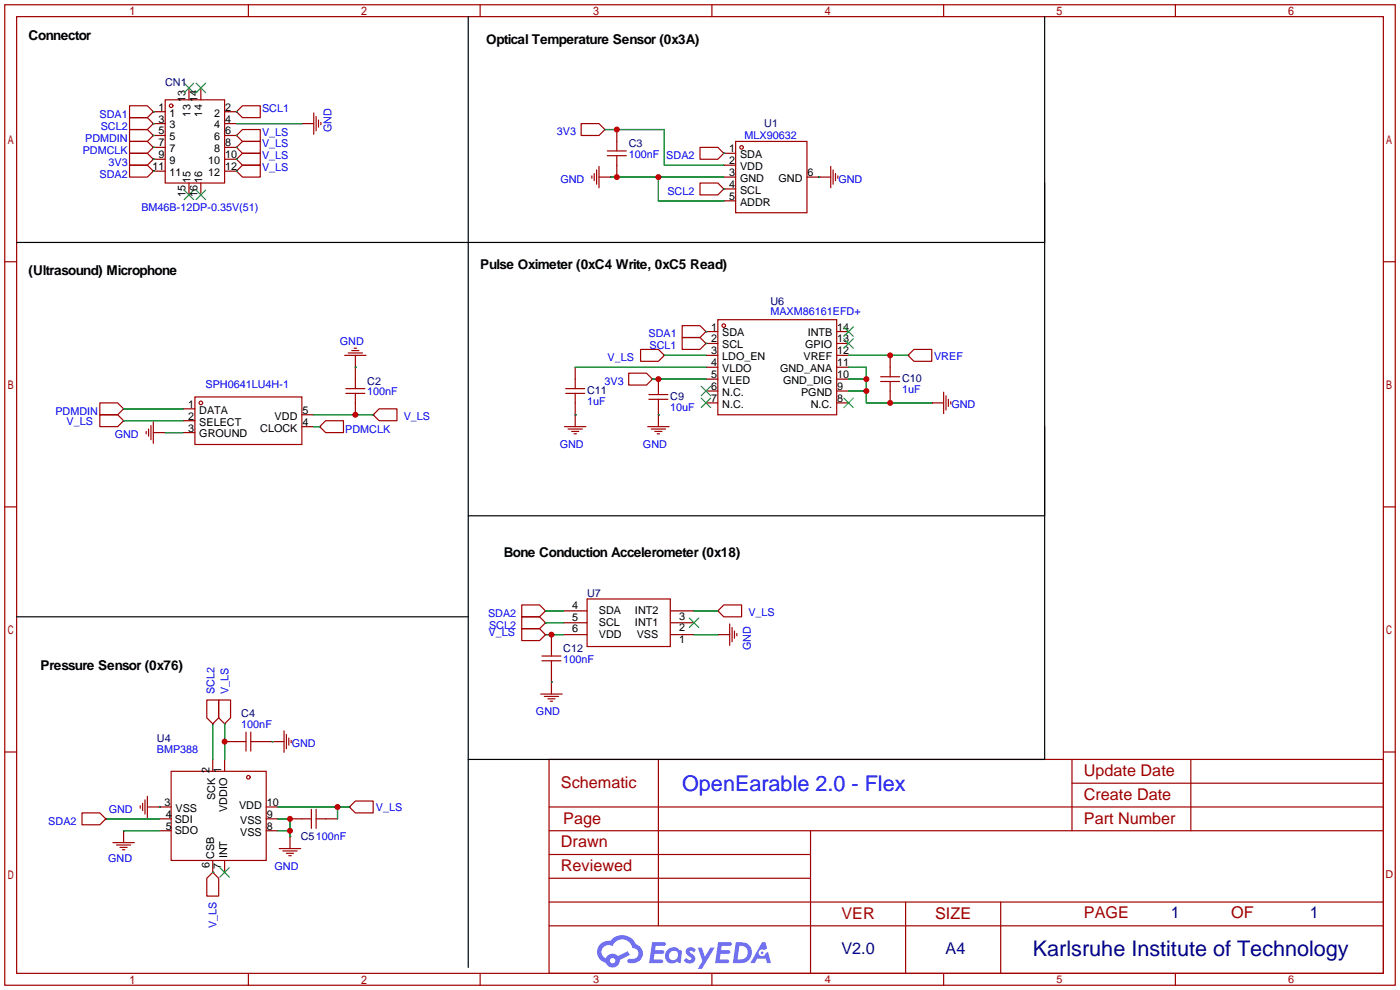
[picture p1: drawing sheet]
<svg xmlns="http://www.w3.org/2000/svg" width="299mm" height="212mm" viewBox="0 0 299 212" stroke-linecap="round" stroke-linejoin="round" font-family="sans-serif">
<g fill="none" stroke="#a10000" stroke-width=".25">
<path d="M1 1h297.2v209.6h-297.2zM3.6 3.6h292.1v204.4h-292.1zM53.1 1v2.6M102.6 1v2.6M152.1 1v2.6M201.7 1v2.6M251.2 1v2.6M1 55.9h2.6M295.7 55.9h2.5M1 108.3h2.6M295.7 108.3h2.5M1 160.7h2.6"/>
<path d="M117.3 162.3h178.4v45.7h-178.4zM117.3 177.5h178.4M117.3 172.5h178.4M140.7 162.3v35.6M173.2 177.5v30.5M229.1 162.3v15.2M229.1 167.4h66.6M254.5 162.3v15.2M295.7 160.7h2.5M117.3 182.6h55.9M117.3 197.9h178.4M117.3 192.8h178.4"/>
<path d="M117.3 187.7h55.9M193.5 192.8v15.2M213.9 192.8v15.2M53.1 208v2.6M102.6 208v2.6M152.1 208v2.6M201.7 208v2.6M251.2 208v2.6"/>
</g>
<g fill="#5487ff">
<path d="M146.9 202.7a1.3 1.3 0 0 1 1.8 .3l-.4 .6a.54 .54 0 0 0-.9-.2l.1 .2a1.34 1.34 0 0 1 1 1.8 1.47 1.47 0 0 1-2.4-.1l.5-.6 .8 .5a.31 .31 0 0 0 .4-.3 .31 .31 0 0 0-.3-.4 1.12 1.12 0 0 1-.6-1.8z"/>
<path d="M149.1 202.5h.9l.6 2 1.2-2h.9l-2.7 4.6h-.9l1-1.7z"/>
<path d="M139.4 201.4h1.6a1.31 1.31 0 0 1 1.2 .2 .4 .4 0 0 1-.3 .5l-1.8 .1-.1 .9h1.6a.4 .4 0 0 1 .4 .4 .4 .4 0 0 1-.4 .4h-1.7l-.2 1.2h1.4a.46 .46 0 0 1 .5 0 .46 .46 0 0 1 .1 .5l-.3 .2h-2.7z"/>
<path d="M153.5 201.4h1.6a1.32 1.32 0 0 1 1.2 .2 .39 .39 0 0 1-.3 .5l-1.8 .1-.1 .9h1.7a.4 .4 0 0 1 .3 .4 .4 .4 0 0 1-.4 .4h-1.7l-.2 1.2h1.4a.46 .46 0 0 1 .5 0 .46 .46 0 0 1 .1 .5l-.3 .2h-2.7z"/>
<path d="M162.9 201.4h.7l.4 1.3-.7 .4a.75 .75 0 0 0-1.1 .3 .75 .75 0 0 0 .5 1 .75 .75 0 0 0 .9-.7l.5-.2 .7 2.3h-.9l-.2-.9h-1.9l-.5 .9h-.9z"/>
<path d="M157.3 201.4l-.7 4.4h1.5a2.27 2.27 0 0 0 2.6-2.2 2.27 2.27 0 0 0-2.7-2.2zM158 202.1a1.5 1.5 0 0 1 1.8 1.6 1.5 1.5 0 0 1-1.9 1.4h-.3z"/>
<path d="M142.7 203a1.6 1.6 0 0 0-.3 2.3 1.6 1.6 0 0 0 2.3 .2l.8 .3 .3-2.4-.2-.3-.4-.1a1.58 1.58 0 0 0-2.5 0zM143.3 203.5a.98 .98 0 0 1 1.6 .4 .98 .98 0 0 1-1.1 1.3 .94 .94 0 0 1-.8-.7 .94 .94 0 0 1 .3-1z"/>
<path d="M128.3 201.8a2.37 2.37 0 0 0 1.2 4 1.54 1.54 0 0 0 1.7 1 1.54 1.54 0 0 0 1.3-1.6l2.1-1.1-.5-.8-2 1a1.57 1.57 0 0 0-2.6 .5 1.5 1.5 0 0 1-.8-2.1 1.5 1.5 0 0 1 2.2-.5 2.23 2.23 0 0 1 2.3-1.4 2.23 2.23 0 0 1 2 1.8 1.16 1.16 0 0 1 1.2 1.1 1.16 1.16 0 0 1-1.1 1.2h-.6a.47 .47 0 0 0-.6 .4 .47 .47 0 0 0 .4 .5 2.17 2.17 0 0 0 2.5-.9 2.17 2.17 0 0 0-.3-2.7l-.8-.4a3.2 3.2 0 0 0-5.5-.7l-1.1 .1zM130.4 205.3a.58 .58 0 0 1 1.1 0 .58 .58 0 0 1-1.1 0z"/>
<circle cx="162.9" cy="203.6" r=".28"/>
</g>
<g fill="none" stroke="#a10000" stroke-width=".25">
<path d="M27.7 32.8h3.8l1.3 1.2-1.3 1.3h-3.8zM27.7 22.6h3.8l1.3 1.3-1.3 1.2h-3.8zM27.7 25.1h3.8l1.3 1.3-1.3 1.3h-3.8zM27.7 27.7h3.8l1.3 1.3-1.3 1.2h-3.8zM27.7 35.3h3.8l1.3 1.3-1.3 1.2h-3.8zM27.7 30.2h3.8l1.3 1.3-1.3 1.3h-3.8zM35.3 21.3h12.7v17.8h-12.7zM50.5 23.9l1.3-1.3h3.8v2.5h-3.8zM50.5 31.5l1.3-1.3h3.8v2.6h-3.8zM50.5 34l1.3-1.2h3.8v2.5h-3.8zM51.8 27.7h3.8v2.5h-3.8l-1.3-1.2zM51.8 35.3h3.8v2.5h-3.8l-1.3-1.2z"/>
<path d="M64.5 26.4h2.6M67.1 24.1v4.6M67.6 24.9v3M68.1 25.7v1.5M68.6 26.2v.5M124.2 26.4h3.8l1.3 1.3-1.3 1.3h-3.8zM126.5 37.6v.5M127 37.1v1.5M127.5 36.3v3.1M128 37.8h2.6M128 35.6v4.5M129.8 33.3h4.1"/>
<path d="M129.8 32.3h4.1M131.8 30.2v2.1M131.8 33.3v2M149.6 31.5h3.8l1.3 1.3-1.3 1.2h-3.8zM149.6 39.1h3.8l1.3 1.3-1.3 1.3h-3.8zM157.2 30.2h15.3v15.3h-15.3zM175 37.8h2.5M177.5 35.6v4.5M178.1 36.3v3.1M178.6 37.1v1.5M179.1 37.6v.5M73.7 75.9h4.5"/>
<path d="M74.4 75.4h3.1M75.2 74.9h1.5M75.7 74.4h.5M75.9 75.9v2.6M134.4 79.8h3.8l1.2 1.2-1.2 1.3h-3.8zM136.9 74.7h3.8l1.3 1.2-1.3 1.3h-3.8zM145.8 69.6h3.8l1.3 1.3-1.3 1.2h-3.8zM145.8 72.1h3.8l1.3 1.3-1.3 1.3h-3.8zM153.4 68.3h25.4v20.3h-25.4zM190.2 78.5v2M194.1 75.9l1.2-1.2h3.8v2.5h-3.8zM21.3 86.1h3.8l1.3 1.3-1.3 1.2h-3.8z"/>
<path d="M21.3 88.6h3.8l1.3 1.3-1.3 1.3h-3.8zM31.2 92.2v.5M31.7 91.7v1.5M32.3 90.9v3.1M32.8 92.5h2.5M32.8 90.2v4.5M41.7 84.8h22.8v10.2h-22.8zM69.6 89.9h3.8v2.6h-3.8l-1.3-1.3zM73.9 84.1h4.1M73.9 83.1h4.1M75.9 81v2.1M75.9 84.1v2"/>
<path d="M79.8 88.6l1.2-1.2h3.8v2.5h-3.8zM120.6 91.2h4.6M120.9 84.1h4.1M120.9 83.1h4.1M121.4 91.7h3.1M122.2 92.2h1.5M122.7 92.7h.5M122.9 81v2.1M122.9 84.1v2M122.9 88.6v2.6M138.4 91.2h4.6M138.7 84.3h4"/>
<path d="M138.7 85.3h4M139.2 91.7h3M140 92.2h1.5M140.5 92.7h.5M140.7 83.6v.7M140.7 85.3v.8M140.7 88.6v2.6M188.2 80.5h4.1M188.2 81.5h4.1M190.2 81.5v2.1M199.1 86.1h2.6M201.7 83.8v4.6"/>
<path d="M202.2 84.6v3M202.7 85.3v1.6M203.2 85.9v.5M111.5 129.3h3.8l1.3 1.3-1.3 1.2h-3.8zM111.5 131.8h3.8l1.3 1.3-1.3 1.3h-3.8zM111.5 134.4h3.8l1.3 1.2-1.3 1.3h-3.8zM117.9 138.2v2M125.5 128h17.8v10.2h-17.8zM153.4 130.6l1.3-1.3h3.8v2.5h-3.8zM153.4 135.6h2.6M156 133.4v4.5M156.5 134.1v3.1"/>
<path d="M157 134.9v1.5M157.5 135.4v.5M44.2 149.6h2.5v3.8l-1.2 1.3-1.3-1.3zM46.7 149.6h2.6v3.8l-1.3 1.3-1.3-1.3zM50.5 158.5h2.1M52.6 156.5v4M53.6 158.5h2M53.6 156.5v4M58.2 158.5h2.5M60.7 156.2v4.6M61.2 157v3M61.7 157.7v1.6"/>
<path d="M62.2 158.2v.6M115.6 148.3h4.5M115.8 141.2h4.1M115.8 140.2h4.1M116.3 148.8h3.1M117.1 149.4h1.5M117.6 149.9h.5M117.9 141.2v2.1M117.9 145.8v2.5M17.5 173.7h3.8l1.3 1.3-1.3 1.3h-3.8zM26.4 177.5v2.6M30 172.2v.5"/>
<path d="M30.5 171.7v1.5M31 170.9v3.1M31.5 172.5h2.5M31.5 170.2v4.6M36.6 164.8h20.3v19.1h-20.3zM62 178.8v2.6M64.5 175h2M66.5 173v4M67.6 173v4M67.6 175h2M75.9 171.2h3.9v2.5h-3.9l-1.2-1.2zM24.1 180.1h4.6"/>
<path d="M24.9 180.6h3M25.7 181.1h1.5M26.2 181.6h.5M44.2 187.7l1.3-1.3 1.2 1.3v3.8h-2.5zM59.7 181.4h4.6M60.5 181.9h3M61.2 182.4h1.5M61.7 182.9h.5"/>
<circle cx="36.6" cy="22.6" r=".38"/>
<circle cx="158.5" cy="31.5" r=".38"/>
<circle cx="154.7" cy="69.6" r=".38"/>
<circle cx="42.9" cy="86.1" r=".38"/>
<circle cx="53.1" cy="166.1" r=".38"/>
</g>
<g fill="none" stroke="#870000" stroke-width=".25">
<path d="M40.4 18.8v2.5M42.9 18.8v2.5M32.8 34h.1M32.8 23.9h.1M32.8 26.4h.1M32.8 29h.1M32.8 36.6h.1M32.8 31.5h.1M32.8 23.9h2.5M32.8 36.6h2.5M32.8 26.4h2.5M32.8 34h2.5"/>
<path d="M32.8 29h2.5M32.8 31.5h2.5M40.4 39.1v2.6M42.9 39.1v2.6M48 23.9h2.5M48 36.6h2.5M48 26.4h2.5M48 34h2.5M48 29h2.5M48 31.5h2.5M50.5 29h.1M50.5 23.9h.1"/>
<path d="M50.5 31.5h.1M50.5 34h.1M50.5 36.6h.1M64.5 26.4h.1M129.3 27.7h.1M130.6 37.8h.1M131.8 27.7v2.5M131.8 35.3v2.5M154.7 32.8h.1M154.7 32.8h2.5M154.7 35.3h2.5M154.7 37.8h2.5"/>
<path d="M172.5 37.8h2.5M175 37.8h.1M154.7 40.4h.1M154.7 40.4h2.5M154.7 42.9h2.5M75.9 78.5h.1M75.9 78.5v2.5M122.9 78.5v2.5M142 75.9h.1M150.9 70.9h.1M150.9 73.4h.1M150.9 70.9h2.5"/>
<path d="M150.9 73.4h2.5M150.9 75.9h2.5M150.9 78.5h2.5M178.8 70.9h2.6M178.8 73.4h2.6M178.8 75.9h2.6M178.8 78.5h2.6M190.2 75.9v2.6M194.1 75.9h.1M26.4 87.4h.1M26.4 89.9h.1M35.3 92.5h.1"/>
<path d="M39.1 87.4h2.6M39.1 89.9h2.6M39.1 92.5h2.6M64.5 91.2h2.6M64.5 88.6h2.6M68.3 91.2h.1M75.9 86.1v2.5M79.8 88.6h.1M122.9 88.6h.1M122.9 86.1v2.5M139.4 81h.1M140.7 88.6h.1"/>
<path d="M140.7 81v2.6M140.7 86.1v2.5M150.9 81h2.5M150.9 83.6h2.5M150.9 86.1h2.5M178.8 81h2.6M178.8 83.6h2.6M178.8 86.1h2.6M190.2 83.6v2.5M199.1 86.1h.1M116.6 130.6h.1M116.6 133.1h.1"/>
<path d="M116.6 135.6h.1M117.9 135.6v2.6M120.4 135.6h5.1M120.4 133.1h5.1M120.4 130.6h5.1M143.3 135.6h5M143.3 133.1h5M143.3 130.6h5M153.4 135.6h.1M153.4 130.6h.1M45.5 154.7h.1M48 154.7h.1"/>
<path d="M48 158.5h2.5M55.6 158.5h2.6M58.2 158.5h.1M117.9 145.8h.1M117.9 143.3v2.5M22.6 175h.1M26.4 177.5h.1M34 172.5h.1M34 172.5h2.6M34 175h2.6M34 177.5h2.6M45.5 162.3v2.5"/>
<path d="M48 162.3v2.5M56.9 172.5h2.5M56.9 175h2.5M56.9 177.5h2.5M62 178.8h.1M62 175h2.5M69.6 175h2.5M74.7 172.5h.1M45.5 186.4h.1M45.5 183.9v2.5M48 183.9v2.5"/>
</g>
<g fill="none" stroke="#3c3" stroke-width=".25">
<path d="M39.4 17.8l2 2M41.4 17.8l-2 2M41.9 17.8l2 2M43.9 17.8l-2 2M39.4 40.6l2 2.1M41.4 40.6l-2 2.1M41.9 40.6l2 2.1M43.9 40.6l-2 2.1M180.3 72.4l2.1 2M180.3 69.8l2.1 2.1M182.4 72.4l-2.1 2M182.4 69.8l-2.1 2.1"/>
<path d="M149.9 82.5l2 2.1M149.9 85.1l2 2M151.9 82.5l-2 2.1M151.9 85.1l-2 2M180.3 85.1l2.1 2M182.4 85.1l-2.1 2M147.3 132.1l2.1 2M149.4 132.1l-2.1 2M47 185.4l2 2.1M49 185.4l-2 2.1"/>
</g>
<path d="M100.1 3.6v203.2M223.3 3.6v48.2h-219.7M223.3 39.1v71.1h-123.2M223.3 91.2v71.1h-123.2M3.6 131.8h96.5" fill="none" stroke="#000" stroke-width=".25"/>
<g fill="none" stroke="#008700" stroke-width=".25">
<path d="M32.8 23.9h.1M32.8 26.4h.1M32.8 29h.1M32.8 31.5h.1M32.8 34h.1M32.8 36.6h.1M50.5 23.9h.1M50.5 29h.1M50.5 31.5h.1M50.5 34h.1M50.5 36.6h.1M50.5 26.4h14"/>
<path d="M129.3 27.7h12.7v7.6h12.7M130.6 37.8h24.1M140.7 37.8v5.1h14M154.7 32.8h.1M175 37.8h.1M154.7 40.4h.1M75.9 78.5h.1M122.9 78.5h28M142 75.9h8.9M150.9 70.9h.1M150.9 73.4h.1M181.4 78.5h3.8v7.6h13.9"/>
<path d="M181.4 75.9h12.7M26.4 89.9h12.7M26.4 87.4h12.7M35.3 92.5h3.8M67.1 88.6h12.7M67.1 91.2h1.2M122.9 88.6h.1M139.4 81h11.5M140.7 88.6h.1M181.4 81h3.8M181.4 83.6h3.8M116.6 130.6h3.8"/>
<path d="M116.6 133.1h3.8M116.6 135.6h3.8M148.3 130.6h5.1M148.3 135.6h5.1M45.5 154.7v7.6M48 154.7v7.6M58.2 158.5h.1M117.9 145.8h.1M22.6 175h11.4M26.4 177.5h7.6M34 172.5h.1M59.4 175h2.6v3.8"/>
<path d="M59.4 177.5h2.6M59.4 172.5h15.3M72.1 172.5v2.5M45.5 186.4h.1"/>
</g>
<g fill="#c00">
<circle cx="75.9" cy="88.6" r=".63"/>
<circle cx="131.8" cy="27.7" r=".63"/>
<circle cx="131.8" cy="37.8" r=".63"/>
<circle cx="140.7" cy="37.8" r=".63"/>
<circle cx="48" cy="158.5" r=".63"/>
<circle cx="62" cy="175" r=".63"/>
<circle cx="62" cy="177.5" r=".63"/>
<circle cx="72.1" cy="172.5" r=".63"/>
<circle cx="190.2" cy="75.9" r=".63"/>
<circle cx="190.2" cy="86.1" r=".63"/>
<circle cx="185.2" cy="81" r=".63"/>
<circle cx="185.2" cy="83.6" r=".63"/>
<circle cx="140.7" cy="81" r=".63"/>
<circle cx="117.9" cy="135.6" r=".63"/>
</g>
<text font-size="4.6" fill="#00f" x="145.8" y="169">OpenEarable 2.0 - Flex</text>
<text font-size="4.6" fill="#000080" x="220.8" y="204.3">Karlsruhe Institute of Technology</text>
<g font-size="3.5" fill="#a00000">
<text x="231.6" y="165.9">Update Date</text>
<text x="119.9" y="168.4">Schematic</text>
<text x="231.6" y="171">Create Date</text>
<text x="120.4" y="176">Page</text>
<text x="231.6" y="176">Part Number</text>
<text x="119.9" y="181.1">Drawn</text>
<text x="119.9" y="186.2">Reviewed</text>
<text x="179.8" y="196.4">VER</text>
<text x="199.9" y="196.4">SIZE</text>
<text x="231.6" y="196.1">PAGE</text>
<text x="263.1" y="196.1">OF</text>
</g>
<g font-size="3.5" fill="#000080">
<text x="250.2" y="196.1">1</text>
<text x="280" y="196.1">1</text>
<text x="179.8" y="204">V2.0</text>
<text x="202.1" y="204">A4</text>
</g>
<g font-size="2.9">
<text x="6.1" y="8.5">Connector</text>
<text x="103.9" y="9.3">Optical Temperature Sensor (0x3A)</text>
<text x="6.1" y="58.9">(Ultrasound) Microphone</text>
<text x="102.6" y="57.6">Pulse Oximeter (0xC4 Write, 0xC5 Read)</text>
<text x="107.7" y="119">Bone Conduction Accelerometer (0x18)</text>
<text x="8.6" y="143.1">Pressure Sensor (0x76)</text>
</g>
<g font-size="2.3">
<text x="33.9" y="23.6">1</text>
<text x="39.7" y="21.8" transform="rotate(-90 39.7 21.8)">13</text>
<text x="42.2" y="21.8" transform="rotate(-90 42.2 21.8)">14</text>
<text x="48.1" y="23.6">2</text>
<text x="33.9" y="26.2">3</text>
<text x="33.9" y="28.7">5</text>
<text x="36.2" y="24.9">1</text>
<text x="36.2" y="27.5">3</text>
<text x="36.2" y="30">5</text>
<text x="40.7" y="24.9" transform="rotate(-90 40.7 24.9)">13</text>
<text x="43.2" y="24.9" transform="rotate(-90 43.2 24.9)">14</text>
<text x="45.8" y="30">6</text>
<text x="45.8" y="27.5">4</text>
<text x="45.8" y="24.9">2</text>
<text x="48.1" y="28.7">6</text>
<text x="48.1" y="26.2">4</text>
<text x="33.9" y="31.3">7</text>
<text x="33.9" y="33.8">9</text>
<text x="36.2" y="32.5">7</text>
<text x="36.2" y="35.1">9</text>
<text x="44.5" y="35.1">10</text>
<text x="45.8" y="32.5">8</text>
<text x="48.1" y="33.8">10</text>
<text x="48.1" y="31.3">8</text>
<text x="155.8" y="32.5">1</text>
<text x="155.8" y="35.1">2</text>
<text x="158.2" y="33.8">SDA</text>
<text x="32.6" y="36.3">11</text>
<text x="36.2" y="37.6">11</text>
<text x="40.7" y="39.1" transform="rotate(-90 40.7 39.1)">15</text>
<text x="43.2" y="39.1" transform="rotate(-90 43.2 39.1)">16</text>
<text x="44.5" y="37.6">12</text>
<text x="48.1" y="36.3">12</text>
<text x="155.8" y="37.6">3</text>
<text x="155.8" y="40.2">4</text>
<text x="158.2" y="36.3">VDD</text>
<text x="158.2" y="38.9">GND</text>
<text x="158.2" y="41.4">SCL</text>
<text x="166.4" y="38.9">GND</text>
<text x="172.6" y="37.6">6</text>
<text x="39.7" y="42.2" transform="rotate(-90 39.7 42.2)">15</text>
<text x="42.2" y="42.2" transform="rotate(-90 42.2 42.2)">16</text>
<text x="155.8" y="42.7">5</text>
<text x="158.2" y="44">ADDR</text>
<text x="152" y="70.6">1</text>
<text x="154.4" y="71.9">SDA</text>
<text x="172.6" y="71.9">INTB</text>
<text x="178.9" y="70.6">14</text>
<text x="152" y="73.2">2</text>
<text x="152" y="75.7">3</text>
<text x="154.4" y="74.4">SCL</text>
<text x="154.4" y="77">LDO_EN</text>
<text x="171.7" y="77">VREF</text>
<text x="172.1" y="74.4">GPIO</text>
<text x="178.9" y="75.7">12</text>
<text x="178.9" y="73.2">13</text>
<text x="152" y="78.3">4</text>
<text x="152" y="80.8">5</text>
<text x="152" y="83.3">6</text>
<text x="154.4" y="79.5">VLDO</text>
<text x="154.4" y="82.1">VLED</text>
<text x="166.7" y="79.5">GND_ANA</text>
<text x="167.4" y="82.1">GND_DIG</text>
<text x="178.9" y="83.3">9</text>
<text x="178.9" y="80.8">10</text>
<text x="178.9" y="78.3">11</text>
<text x="40.2" y="87.1">1</text>
<text x="40.2" y="89.7">2</text>
<text x="42.6" y="88.4">DATA</text>
<text x="58.7" y="89.7">VDD</text>
<text x="64.6" y="88.4">5</text>
<text x="152" y="85.9">7</text>
<text x="154.4" y="84.6">N.C.</text>
<text x="154.4" y="87.1">N.C.</text>
<text x="171.2" y="84.6">PGND</text>
<text x="173.3" y="87.1">N.C.</text>
<text x="178.9" y="85.9">8</text>
<text x="40.2" y="92.2">3</text>
<text x="42.6" y="91">SELECT</text>
<text x="42.6" y="93.5">GROUND</text>
<text x="55.6" y="92.2">CLOCK</text>
<text x="64.6" y="91">4</text>
<text x="122.3" y="130.1">4</text>
<text x="128" y="131.2">SDA</text>
<text x="135.7" y="131.2">INT2</text>
<text x="122.3" y="132.6">5</text>
<text x="122.3" y="135.2">6</text>
<text x="128" y="133.8">SCL</text>
<text x="128" y="136.3">VDD</text>
<text x="135.7" y="133.8">INT1</text>
<text x="136.1" y="136.3">VSS</text>
<text x="145.2" y="137.5">1</text>
<text x="145.2" y="134.9">2</text>
<text x="145.2" y="132.4">3</text>
<text x="44.7" y="165.2" transform="rotate(-90 44.7 165.2)">2</text>
<text x="47.3" y="165.2" transform="rotate(-90 47.3 165.2)">1</text>
<text x="35.2" y="172.2">3</text>
<text x="37.5" y="173.5">VSS</text>
<text x="46" y="171" transform="rotate(-90 46 171)">SCK</text>
<text x="48.6" y="173.6" transform="rotate(-90 48.6 173.6)">VDDIO</text>
<text x="51.1" y="173">VDD</text>
<text x="57" y="172.2">10</text>
<text x="35.4" y="174.8">4</text>
<text x="35.4" y="177.3">5</text>
<text x="37.3" y="175.8">SDI</text>
<text x="37.3" y="178.3">SDO</text>
<text x="51.3" y="178.6">VSS</text>
<text x="51.3" y="176">VSS</text>
<text x="57" y="177.3">8</text>
<text x="57" y="174.8">9</text>
<text x="44.7" y="185.5" transform="rotate(-90 44.7 185.5)">6</text>
<text x="45.8" y="183.6" transform="rotate(-90 45.8 183.6)">CSB</text>
<text x="47.3" y="185.8" transform="rotate(-90 47.3 185.8)">7</text>
<text x="48.6" y="183.4" transform="rotate(-90 48.6 183.4)">INT</text>
</g>
<g font-size="2.3" fill="#000080">
<text x="35.3" y="18.3">CN1</text>
<text x="163.3" y="27.1">U1</text>
<text x="134.4" y="31.4">C3</text>
<text x="164.6" y="65.1">U6</text>
<text x="78.5" y="82.2">C2</text>
<text x="192.8" y="81.7">C10</text>
<text x="125.5" y="84.3">C11</text>
<text x="143.3" y="85.5">C9</text>
<text x="125.5" y="127.6">U7</text>
<text x="120.4" y="139.3">C12</text>
<text x="51.6" y="153.3">C4</text>
<text x="33.5" y="158.6">U4</text>
<text x="64.3" y="179.5">C5100nF</text>
</g>
<g font-size="2.3" fill="#00f">
<text x="56" y="23.9">SCL1</text>
<text x="21.3" y="25.2">SDA1</text>
<text x="21.5" y="27.8">SCL2</text>
<text x="56" y="29">V_LS</text>
<text x="70.9" y="28.2" transform="rotate(-90 70.9 28.2)">GND</text>
<text x="119" y="28.9">3V3</text>
<text x="159.1" y="29.7">MLX90632</text>
<text x="17.7" y="32.9">PDMCLK</text>
<text x="18.2" y="30.3">PDMDIN</text>
<text x="23.2" y="35.4">3V3</text>
<text x="56" y="31.5">V_LS</text>
<text x="56" y="34.1">V_LS</text>
<text x="134.4" y="33.7">100nF</text>
<text x="142.4" y="34">SDA2</text>
<text x="21.3" y="37.9">SDA2</text>
<text x="56" y="36.6">V_LS</text>
<text x="119.8" y="39.1">GND</text>
<text x="142.6" y="41.6">SCL2</text>
<text x="179.2" y="39.1">GND</text>
<text x="30.2" y="45">BM46B-12DP-0.35V(51)</text>
<text x="164.6" y="67.4">MAXM86161EFD+</text>
<text x="72.6" y="73.7">GND</text>
<text x="129.9" y="77.2">V_LS</text>
<text x="138.6" y="72.1">SDA1</text>
<text x="138.8" y="74.6">SCL1</text>
<text x="199.6" y="76.9">VREF</text>
<text x="43.9" y="83">SPH0641LU4H-1</text>
<text x="129.2" y="82.3">3V3</text>
<text x="11.8" y="88.7">PDMDIN</text>
<text x="78.5" y="84.5">100nF</text>
<text x="86.3" y="89.7">V_LS</text>
<text x="125.5" y="86.6">1uF</text>
<text x="143.3" y="87.8">10uF</text>
<text x="192.8" y="84">1uF</text>
<text x="203.3" y="87.3">GND</text>
<text x="14.2" y="90.9">V_LS</text>
<text x="24.5" y="93.6">GND</text>
<text x="73.8" y="92.6">PDMCLK</text>
<text x="119.6" y="95.7">GND</text>
<text x="137.4" y="95.7">GND</text>
<text x="104.3" y="131.8">SDA2</text>
<text x="160" y="131.6">V_LS</text>
<text x="104.4" y="136">V_LS</text>
<text x="104.5" y="134.3">SCL2</text>
<text x="120.4" y="141.6">100nF</text>
<text x="160.5" y="138.9" transform="rotate(-90 160.5 138.9)">GND</text>
<text x="45.9" y="148.4" transform="rotate(-90 45.9 148.4)">SCL2</text>
<text x="48.8" y="148.3" transform="rotate(-90 48.8 148.3)">V_LS</text>
<text x="51.6" y="155.6">100nF</text>
<text x="114.6" y="152.9">GND</text>
<text x="33.5" y="160.9">BMP388</text>
<text x="62.4" y="159.7">GND</text>
<text x="23.2" y="173.7">GND</text>
<text x="80.3" y="173.3">V_LS</text>
<text x="10.3" y="176.2">SDA2</text>
<text x="23.1" y="184.3">GND</text>
<text x="58.7" y="185.9">GND</text>
<text x="46.3" y="198.4" transform="rotate(-90 46.3 198.4)">V_LS</text>
</g>
<g font-size="2.3" fill="#a00000">
<text x="296.1" y="187.6">D</text>
<text x="126.7" y="210">3</text>
<text x="176.3" y="210">4</text>
<text x="225.8" y="210">5</text>
<text x="275.3" y="210">6</text>
</g>
</svg>
